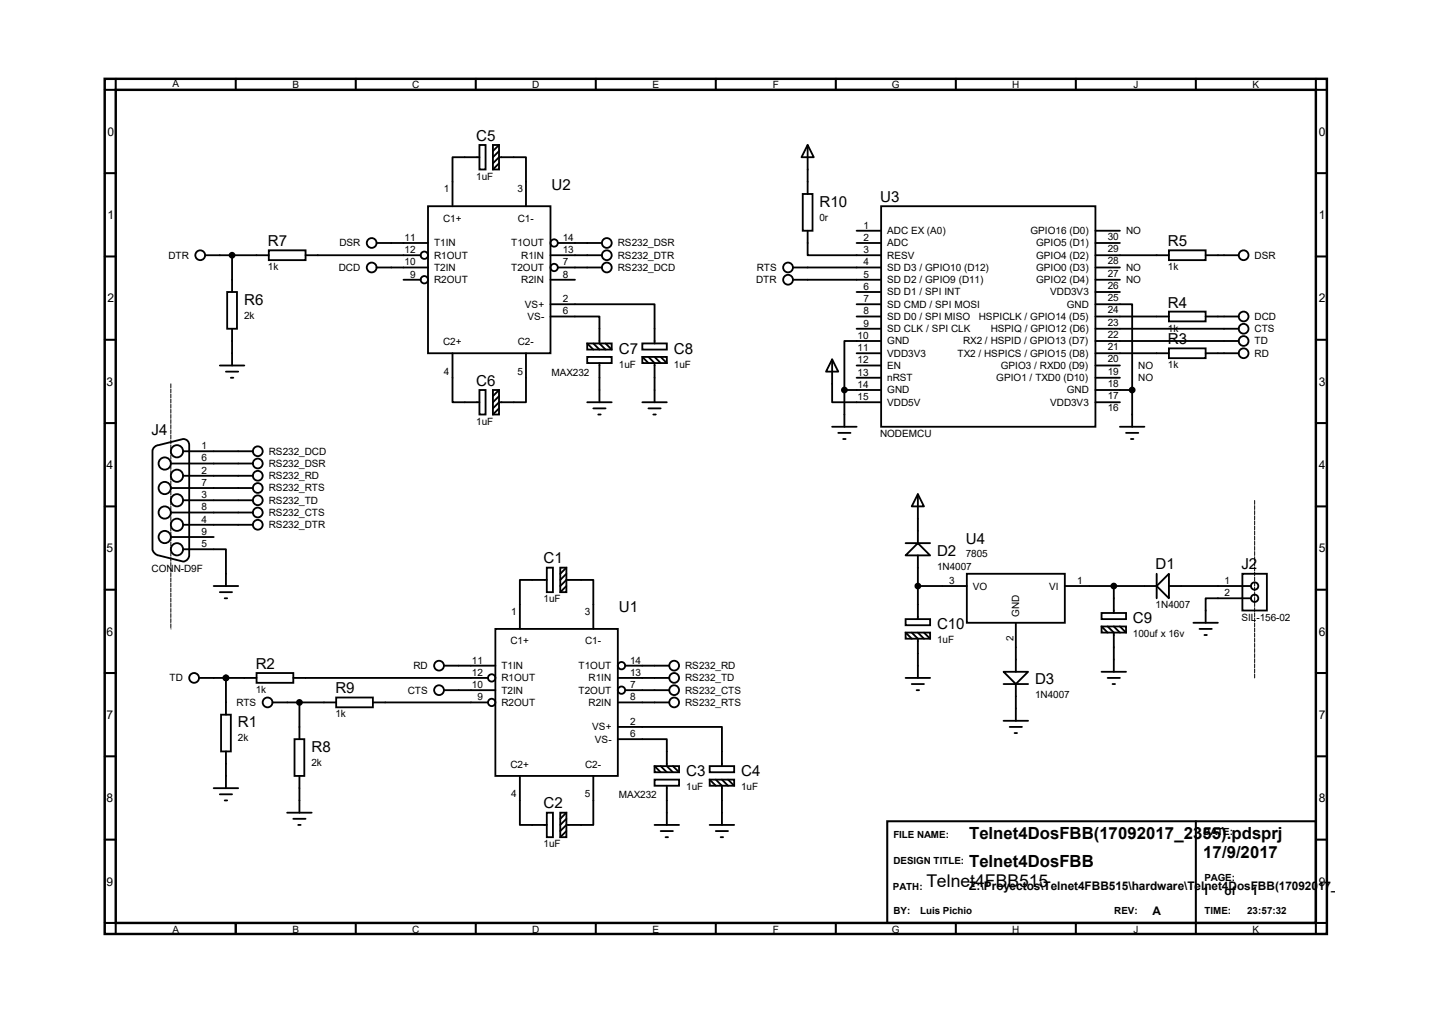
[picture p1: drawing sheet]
<svg xmlns="http://www.w3.org/2000/svg" width="297mm" height="210mm" viewBox="0 0 297 210" stroke-linecap="round" stroke-linejoin="round" font-family="sans-serif">
<path d="M21.7 16.3h253.5v177.3h-253.5zM24 18.6h248.9v172.7h-248.9z" fill="none" stroke="#000" stroke-width=".51"/>
<g fill="none" stroke="#000" stroke-width=".42">
<path d="M24 16.3v2.3h-2.3M48.9 16.3v2.3M73.8 16.3v2.3M98.7 16.3v2.3M123.6 16.3v2.3M148.5 16.3v2.3M173.4 16.3v2.3M198.2 16.3v2.3M223.1 16.3v2.3M248 16.3v2.3M272.9 16.3v2.3h2.3M21.7 35.9h2.3"/>
<path d="M272.9 35.9h2.3M21.7 53.2h2.3M272.9 53.2h2.3M21.7 70.4h2.3M272.9 70.4h2.3M21.7 87.7h2.3M272.9 87.7h2.3M21.7 105h2.3M272.9 105h2.3M21.7 122.3h2.3M21.7 139.5h2.3M272.9 122.3h2.3"/>
<path d="M272.9 139.5h2.3M21.7 156.8h2.3M272.9 156.8h2.3M21.7 174.1h2.3M184 170.3h88.9v21h-88.9zM248 170.3v23.3M272.9 174.1h2.3M21.7 191.3h2.3v2.3M48.9 191.3v2.3M73.8 191.3v2.3M98.7 191.3v2.3M123.6 191.3v2.3"/>
<path d="M148.5 191.3v2.3M173.4 191.3v2.3M198.2 191.3v2.3M223.1 191.3v2.3M275.2 191.3h-2.3v2.3"/>
</g>
<g fill="none" stroke="#000" stroke-width=".38">
<path d="M99.4 30.1h1.3v5h-1.3zM99.4 32.6h-5.5v10.2M102.2 30.1h1.3v5h-1.3zM102.2 33.9l1.3-1.3h5.6v10.2M103.5 30.1l-1.3 1.2M103.5 31.3l-1.3 1.3M103.5 33.9l-1.3 1.2M167.5 30.1l1.3 2.5h-2.6zM167.5 30.1v10.1M42.5 52.9h13.3M48.1 52.9v7.6M55.8 51.9h7.6v2h-7.6z"/>
<path d="M63.4 52.9h23.8M78.1 50.4h10.7M78.1 55.5h10.7M83.7 58h3.5M88.8 42.8h25.4v30.4h-25.4zM114.2 52.9h10.6M114.2 58h5.1M115.7 50.4h9.1M115.7 55.5h9.1M164.5 55.5h18.3M164.5 58h18.3M166.5 40.2h2v7.6h-2z"/>
<path d="M167.5 47.8v5.1h15.3M177.7 50.4h5.1M177.7 47.8h5.1M182.8 42.8h44.4v45.7h-44.4zM227.2 50.4h5.1M227.2 55.5h5.1M227.2 52.9h15.2M227.2 58h5.1M227.2 47.8h5.1M242.4 51.9h7.7v2h-7.7zM250.1 52.9h6.8M45.6 75.8h5.1"/>
<path d="M46.9 77h2.5M47.1 60.5h2v7.7h-2zM47.9 78.3h.5M48.1 68.2v7.6M93.9 73.2v10.2h5.5M109.1 73.2v10.2h-5.6l-1.3 1.3M114.2 65.6h10.1v5.6l1.3 1.3M114.2 63.1h21.6v8.1M121.8 74h5.1v1.3h-5.1zM121.8 71.2h5.1v1.3h-5.1zM121.8 71.2l1.3 1.3M123.1 71.2l1.2 1.3"/>
<path d="M124.3 75.3v8.1M125.6 71.2l1.3 1.3M133.2 71.2h5.1v1.3h-5.1zM133.2 74h5.1v1.3h-5.1zM133.2 74l1.3 1.3M134.5 74l1.3 1.3v8.1M135.8 74l1.2 1.3M137 74l1.3 1.3M172.6 74.5l1.3 2.5h-2.6zM172.6 74.5v8.9h10.2M177.7 73.2h5.1M177.7 65.6h5.1"/>
<path d="M177.7 68.2h5.1M177.7 63.1h5.1M177.7 75.8h5.1M177.7 78.3h5.1M177.7 60.5h5.1M182.8 70.7h-7.7v10.2M227.2 63.1h7.6v17.8M227.2 73.2h15.2M227.2 65.6h15.2M227.2 70.7h29.7M227.2 68.2h29.7M227.2 75.8h5.1"/>
<path d="M227.2 78.3h5.1M227.2 60.5h5.1M242.4 72.2h7.7v2.1h-7.7zM242.4 64.6h7.7v2h-7.7zM250.1 73.2h6.8M250.1 65.6h6.8M31.9 92.8l.7-.5 5.4-1.3a1.2 1.2 0 0 1 1.2 1.3v22.8a1.37 1.37 0 0 1-1.2 1.3l-5.1-1.3a1.61 1.61 0 0 1-1.3-1.2v-20.3zM35.4 96.1h17.1M38 93.6h14.5M38 98.6h14.5M99.4 80.9h1.3v5h-1.3zM102.2 80.9h1.3v5h-1.3z"/>
<path d="M103.5 80.9l-1.3 1.2M103.5 82.1l-1.3 1.3M103.5 84.7l-1.3 1.2M121.8 83.4h5.1M123.1 84.7h2.5M124.1 85.9h.5M133.2 83.4h5.1M134.5 84.7h2.5M135.5 85.9h.5M172.6 88.5h5.1M173.9 89.7h2.5M174.9 91h.5"/>
<path d="M175.1 80.9h7.7M175.1 80.9v7.6M227.2 80.9h7.6M227.2 83.4h5.1M232.3 88.5h5.1M233.6 89.7h2.5M234.6 91h.5M234.8 80.9v7.6M35.4 106.3h17.1M35.4 101.2h17.1M35.4 111.3h8.9M38 113.9h8.9v7.6"/>
<path d="M38 103.7h14.5M38 108.8h14.5M113.4 117.7h1.3v5.1h-1.3zM116.2 117.7h1.3v5.1h-1.3zM117.5 117.7l-1.3 1.3M117.5 119l-1.3 1.2M187.8 115.1l2.6-2.5 2.5 2.5zM187.8 112.6h5.1M190.4 102.4l1.2 2.6h-2.5zM190.4 102.4v10.2M190.4 115.1v13.3M200.5 119h20.4v10.1h-20.4z"/>
<path d="M239.9 119v5M257.7 119h5.1v7.6h-5.1zM44.3 121.5h5.1M45.6 122.8h2.5M46.6 124h.5M53.2 139.5h7.6v2.1h-7.6zM92.1 138h10.6M102.7 130.4h25.4v30.5h-25.4zM113.4 120.2h-5.6v10.2M116.2 121.5l1.3-1.3h5.6v10.2M117.5 121.5l-1.3 1.3M129.7 138h9.1"/>
<path d="M187.8 128.4h5.1v1.2h-5.1zM187.8 131.1h5.1v1.3h-5.1zM187.8 131.1l1.3 1.3M189.1 131.1l1.3 1.3v8.1M190.4 121.5h10.1M190.4 131.1l1.2 1.3M191.6 131.1l1.3 1.3M208.2 139.3h5l-2.5 2.5zM210.7 129.1v10.2M220.9 121.5h19M228.5 127.1h5.1v1.3h-5.1zM228.5 129.9h5.1v1.2h-5.1z"/>
<path d="M228.5 129.9l1.2 1.2M228.5 139.3h5.1M229.7 129.9l1.3 1.2v8.2M231 121.5v5.6M231 129.9l1.3 1.2M232.3 129.9l1.3 1.2M239.9 121.5l2.5-2.5v5zM242.4 121.5h17.1M247.5 129.1h5.1M248.8 130.4h2.5M249.8 131.7h.5M259.5 124h-9.4v5.1"/>
<path d="M41.3 140.5h11.9M45.8 148.2h2.1v7.6h-2.1zM46.9 140.5v7.7M46.9 155.8v7.6M56.5 145.6h13.2M60.8 140.5h40.4M61.1 153.2h2v7.7h-2zM62.1 145.6v7.6M69.7 144.6h7.6v2h-7.6zM77.3 145.6h23.9M92.1 143.1h10.6M128.1 153.2h10.2v5.6l1.3 1.3"/>
<path d="M128.1 150.7h21.6v8.1M128.1 140.5h10.7M128.1 145.6h10.7M129.7 143.1h9.1M135.8 158.8h5v1.3h-5zM135.8 158.8l1.2 1.3M137 158.8l1.3 1.3M139.6 158.8l1.2 1.3M147.2 158.8h5.1v1.3h-5.1zM187.8 140.5h5.1M189.1 141.8h2.5M190.1 143.1h.5"/>
<path d="M208.2 141.8h5M208.2 149.4h5M209.4 150.7h2.6M210.4 152h.5M210.7 141.8v7.6M229.7 140.5h2.6M230.8 141.8h.5M44.3 163.4h5.1M45.6 164.7h2.5M46.6 165.9h.5M59.6 168.5h5M60.8 169.8h2.6"/>
<path d="M61.8 171h.6M62.1 160.9v7.6M107.8 160.9v10.1h5.6M113.4 168.5h1.3v5.1h-1.3zM116.2 168.5h1.3v5.1h-1.3zM117.5 168.5l-1.3 1.3M117.5 169.8l-1.3 1.2M117.5 172.3l-1.3 1.3M123.1 160.9v10.1h-5.6l-1.3 1.3M135.8 161.6h5v1.3h-5zM135.8 171h5M137 172.3h2.6"/>
<path d="M138 173.6h.6M138.3 162.9v8.1M147.2 161.6h5.1v1.3h-5.1zM147.2 171h5.1M147.2 161.6l1.3 1.3M148.5 161.6l1.2 1.3v8.1M148.5 172.3h2.5M149.5 173.6h.5M149.7 161.6l1.3 1.3M151 161.6l1.3 1.3"/>
<circle cx="41.5" cy="52.9" r="1.02"/>
<circle cx="77.1" cy="50.4" r="1.02"/>
<circle cx="77.1" cy="55.5" r="1.02"/>
<circle cx="88" cy="58" r=".76"/>
<circle cx="88" cy="52.9" r=".76"/>
<circle cx="114.9" cy="55.5" r=".76"/>
<circle cx="114.9" cy="50.4" r=".76"/>
<circle cx="125.9" cy="50.4" r="1.02"/>
<circle cx="125.9" cy="55.5" r="1.02"/>
<circle cx="125.9" cy="52.9" r="1.02"/>
<circle cx="163.4" cy="58" r="1.02"/>
<circle cx="163.4" cy="55.5" r="1.02"/>
<circle cx="257.9" cy="52.9" r="1.02"/>
<circle cx="257.9" cy="73.2" r="1.02"/>
<circle cx="257.9" cy="68.2" r="1.02"/>
<circle cx="257.9" cy="65.6" r="1.02"/>
<circle cx="257.9" cy="70.7" r="1.02"/>
<circle cx="34.2" cy="96.1" r="1.27"/>
<circle cx="36.7" cy="98.6" r="1.27"/>
<circle cx="36.7" cy="93.6" r="1.27"/>
<circle cx="53.5" cy="98.6" r="1.02"/>
<circle cx="53.5" cy="96.1" r="1.02"/>
<circle cx="53.5" cy="93.6" r="1.02"/>
<circle cx="34.2" cy="111.3" r="1.27"/>
<circle cx="34.2" cy="106.3" r="1.27"/>
<circle cx="34.2" cy="101.2" r="1.27"/>
<circle cx="36.7" cy="113.9" r="1.27"/>
<circle cx="36.7" cy="108.8" r="1.27"/>
<circle cx="36.7" cy="103.7" r="1.27"/>
<circle cx="53.5" cy="103.7" r="1.02"/>
<circle cx="53.5" cy="101.2" r="1.02"/>
<circle cx="53.5" cy="108.8" r="1.02"/>
<circle cx="53.5" cy="106.3" r="1.02"/>
<circle cx="91.1" cy="138" r="1.02"/>
<circle cx="128.9" cy="138" r=".76"/>
<circle cx="139.8" cy="138" r="1.02"/>
<circle cx="260.2" cy="124" r=".76"/>
<circle cx="260.2" cy="121.5" r=".76"/>
<circle cx="40.3" cy="140.5" r="1.02"/>
<circle cx="55.5" cy="145.6" r="1.02"/>
<circle cx="91.1" cy="143.1" r="1.02"/>
<circle cx="102" cy="140.5" r=".76"/>
<circle cx="102" cy="145.6" r=".76"/>
<circle cx="128.9" cy="143.1" r=".76"/>
<circle cx="139.8" cy="143.1" r="1.02"/>
<circle cx="139.8" cy="145.6" r="1.02"/>
<circle cx="139.8" cy="140.5" r="1.02"/>
</g>
<circle cx="46.9" cy="140.5" r=".19" fill="#000"/>
<g fill="#000" stroke="#000" stroke-width=".38">
<circle cx="48.1" cy="52.9" r=".51"/>
<circle cx="175.1" cy="80.9" r=".51"/>
<circle cx="234.8" cy="80.9" r=".51"/>
<circle cx="190.4" cy="121.5" r=".51"/>
<circle cx="231" cy="121.5" r=".51"/>
<circle cx="46.9" cy="140.5" r=".51"/>
<circle cx="62.1" cy="145.6" r=".51"/>
</g>
<path d="M35.4 79.6l.1 50.8M260.2 140.5l.1-36.8" fill="none" stroke="#000" stroke-width=".21" stroke-dasharray=".8 .3"/>
<text font-size="3.6" x="192.2" y="183.9">Telnet4FBB515</text>
<g font-size="3.5">
<text x="201" y="173.9">Telnet4DosFBB(17092017_2355).pdsprj</text>
<text x="201" y="179.7">Telnet4DosFBB</text>
<text x="249.6" y="178">17/9/2017</text>
</g>
<g font-size="3.1">
<text x="98.8" y="29.2">C5</text>
<text x="114.4" y="39.4">U2</text>
<text x="182.5" y="41.9">U3</text>
<text x="170" y="42.9">R10</text>
<text x="55.6" y="51.1">R7</text>
<text x="242.2" y="51.1">R5</text>
<text x="50.6" y="63.2">R6</text>
<text x="242.2" y="63.8">R4</text>
<text x="242.2" y="71.4">R3</text>
<text x="128.4" y="73.4">C7</text>
<text x="139.8" y="73.4">C8</text>
<text x="98.8" y="80">C6</text>
<text x="31.5" y="90.2">J4</text>
<text x="200.3" y="112.7">U4</text>
<text x="112.7" y="116.8">C1</text>
<text x="194.4" y="115.2">D2</text>
<text x="239.7" y="118.1">D1</text>
<text x="257.5" y="118.1">J2</text>
<text x="128.4" y="127">U1</text>
<text x="194.4" y="130.5">C10</text>
<text x="235" y="129.2">C9</text>
<text x="53" y="138.6">R2</text>
<text x="69.6" y="143.7">R9</text>
<text x="214.7" y="141.9">D3</text>
<text x="49.4" y="150.8">R1</text>
<text x="64.6" y="155.9">R8</text>
<text x="142.3" y="161">C3</text>
<text x="153.7" y="161">C4</text>
<text x="112.7" y="167.6">C2</text>
</g>
<g font-size="2.5">
<text x="22.3" y="28.2">0</text>
<text x="273.5" y="28.2">0</text>
<text x="22.3" y="45.4">1</text>
<text x="273.5" y="45.4">1</text>
<text x="22.3" y="62.7">2</text>
<text x="273.5" y="62.7">2</text>
<text x="22.1" y="80">3</text>
<text x="273.5" y="80">3</text>
<text x="22.1" y="97.2">4</text>
<text x="273.5" y="97.2">4</text>
<text x="22.1" y="114.5">5</text>
<text x="273.5" y="114.5">5</text>
<text x="22.1" y="131.8">6</text>
<text x="273.5" y="131.8">6</text>
<text x="22.1" y="149.1">7</text>
<text x="273.5" y="149.1">7</text>
<text x="22.1" y="166.3">8</text>
<text x="273.5" y="166.3">8</text>
<text x="22.1" y="183.6">9</text>
<text x="201" y="184.6">Z:\Proyectos\Telnet4FBB515\hardware\Telnet4DosFBB(17092017_2355).pdsprj</text>
<text x="249.4" y="185.6">1</text>
<text x="254" y="185.6">of</text>
<text x="259.5" y="185.6">1</text>
<text x="273.5" y="183.6">9</text>
<text x="239" y="189.7">A</text>
</g>
<g font-size="2.1">
<text x="35.8" y="18.1">A</text>
<text x="60.7" y="18.3">B</text>
<text x="85.5" y="18.3">C</text>
<text x="110.4" y="18.3">D</text>
<text x="135.3" y="18.3">E</text>
<text x="160.3" y="18.3">F</text>
<text x="185" y="18.3">G</text>
<text x="209.9" y="18.3">H</text>
<text x="235.1" y="18.3">J</text>
<text x="259.8" y="18.3">K</text>
<text x="92.1" y="39.8">1</text>
<text x="98.8" y="37.3">1uF</text>
<text x="107.3" y="39.8">3</text>
<text x="91.9" y="45.9">C1+</text>
<text x="107.4" y="45.9">C1-</text>
<text x="170" y="45.8">0r</text>
<text x="179.1" y="47.4">1</text>
<text x="34.9" y="53.6">DTR</text>
<text x="70.4" y="51.1">DSR</text>
<text x="83.9" y="50">11</text>
<text x="83.9" y="52.5">12</text>
<text x="90" y="51.1">T1IN</text>
<text x="90" y="53.6">R1OUT</text>
<text x="106" y="51.1">T1OUT</text>
<text x="108.1" y="53.6">R1IN</text>
<text x="116.7" y="50">14</text>
<text x="116.7" y="52.5">13</text>
<text x="128.1" y="51.1">RS232_DSR</text>
<text x="128.1" y="53.6">RS232_DTR</text>
<text x="179.1" y="50">2</text>
<text x="179.1" y="52.5">3</text>
<text x="184" y="48.6">ADC EX (A0)</text>
<text x="184" y="51.1">ADC</text>
<text x="184" y="53.6">RESV</text>
<text x="213.7" y="48.6">GPIO16 (D0)</text>
<text x="214.9" y="51.1">GPIO5 (D1)</text>
<text x="214.9" y="53.6">GPIO4 (D2)</text>
<text x="229.7" y="49.7">30</text>
<text x="229.7" y="52.3">29</text>
<text x="233.6" y="48.5">NO</text>
<text x="260.2" y="53.6">DSR</text>
<text x="55.6" y="56">1k</text>
<text x="70.3" y="56.2">DCD</text>
<text x="83.9" y="55">10</text>
<text x="85.1" y="57.6">9</text>
<text x="90" y="56.2">T2IN</text>
<text x="90" y="58.7">R2OUT</text>
<text x="106" y="56.2">T2OUT</text>
<text x="108.1" y="58.7">R2IN</text>
<text x="116.7" y="55">7</text>
<text x="116.7" y="57.6">8</text>
<text x="128.1" y="56.2">RS232_DCD</text>
<text x="156.8" y="58.7">DTR</text>
<text x="157" y="56.2">RTS</text>
<text x="179.1" y="55">4</text>
<text x="179.1" y="57.6">5</text>
<text x="184" y="56.2">SD D3 / GPIO10 (D12)</text>
<text x="184" y="58.7">SD D2 / GPIO9 (D11)</text>
<text x="214.9" y="56.2">GPIO0 (D3)</text>
<text x="214.9" y="58.7">GPIO2 (D4)</text>
<text x="229.7" y="54.8">28</text>
<text x="229.7" y="57.4">27</text>
<text x="229.7" y="59.9">26</text>
<text x="233.6" y="56.1">NO</text>
<text x="233.6" y="58.6">NO</text>
<text x="242.2" y="56">1k</text>
<text x="108.9" y="63.8">VS+</text>
<text x="116.7" y="62.7">2</text>
<text x="116.7" y="65.2">6</text>
<text x="179.1" y="60.1">6</text>
<text x="179.1" y="62.7">7</text>
<text x="179.1" y="65.2">8</text>
<text x="184" y="61.3">SD D1 / SPI INT</text>
<text x="184" y="63.8">SD CMD / SPI MOSI</text>
<text x="217.8" y="61.3">VDD3V3</text>
<text x="221.3" y="63.8">GND</text>
<text x="229.7" y="62.4">25</text>
<text x="229.7" y="65">24</text>
<text x="50.6" y="66.1">2k</text>
<text x="91.9" y="71.5">C2+</text>
<text x="107.4" y="71.5">C2-</text>
<text x="109.4" y="66.3">VS-</text>
<text x="177.9" y="70.3">10</text>
<text x="179.1" y="67.7">9</text>
<text x="184" y="66.3">SD D0 / SPI MISO</text>
<text x="184" y="68.9">SD CLK / SPI CLK</text>
<text x="184" y="71.4">GND</text>
<text x="199.8" y="71.4">RX2 / HSPID / GPIO13 (D7)</text>
<text x="203" y="66.3">HSPICLK / GPIO14 (D5)</text>
<text x="205.5" y="68.9">HSPIQ / GPIO12 (D6)</text>
<text x="229.7" y="67.5">23</text>
<text x="229.7" y="70.1">22</text>
<text x="242.2" y="68.7">1k</text>
<text x="260.2" y="71.4">TD</text>
<text x="260.2" y="66.3">DCD</text>
<text x="260.2" y="68.9">CTS</text>
<text x="92.1" y="77.7">4</text>
<text x="107.3" y="77.7">5</text>
<text x="114.4" y="77.9">MAX232</text>
<text x="128.4" y="76.2">1uF</text>
<text x="139.8" y="76.2">1uF</text>
<text x="177.9" y="72.8">11</text>
<text x="177.9" y="75.4">12</text>
<text x="177.9" y="77.9">13</text>
<text x="184" y="74">VDD3V3</text>
<text x="184" y="76.5">EN</text>
<text x="198.6" y="74">TX2 / HSPICS / GPIO15 (D8)</text>
<text x="207.6" y="76.5">GPIO3 / RXD0 (D9)</text>
<text x="229.7" y="72.6">21</text>
<text x="229.7" y="75.1">20</text>
<text x="229.7" y="77.7">19</text>
<text x="236.1" y="76.4">NO</text>
<text x="242.2" y="76.4">1k</text>
<text x="260.2" y="74">RD</text>
<text x="177.9" y="80.4">14</text>
<text x="177.9" y="83">15</text>
<text x="184" y="79">nRST</text>
<text x="184" y="81.6">GND</text>
<text x="206.6" y="79">GPIO1 / TXD0 (D10)</text>
<text x="221.3" y="81.6">GND</text>
<text x="229.7" y="80.2">18</text>
<text x="229.7" y="82.8">17</text>
<text x="236.1" y="79">NO</text>
<text x="98.8" y="88.1">1uF</text>
<text x="184" y="84.1">VDD5V</text>
<text x="217.8" y="84.1">VDD3V3</text>
<text x="229.7" y="85.3">16</text>
<text x="41.8" y="93.1">1</text>
<text x="41.8" y="95.7">6</text>
<text x="55.8" y="94.3">RS232_DCD</text>
<text x="182.5" y="90.6">NODEMCU</text>
<text x="41.8" y="98.2">2</text>
<text x="41.8" y="100.8">7</text>
<text x="55.8" y="99.4">RS232_RD</text>
<text x="55.8" y="96.8">RS232_DSR</text>
<text x="55.8" y="101.9">RS232_RTS</text>
<text x="41.8" y="103.3">3</text>
<text x="41.8" y="105.8">8</text>
<text x="55.8" y="104.4">RS232_TD</text>
<text x="55.8" y="107">RS232_CTS</text>
<text x="41.8" y="108.4">4</text>
<text x="41.8" y="110.9">9</text>
<text x="41.8" y="113.5">5</text>
<text x="55.8" y="109.5">RS232_DTR</text>
<text x="31.5" y="118.5">CONN-D9F</text>
<text x="194.4" y="118.1">1N4007</text>
<text x="200.3" y="115.6">7805</text>
<text x="112.7" y="124.8">1uF</text>
<text x="196.8" y="121.1">3</text>
<text x="201.8" y="122.2">VO</text>
<text x="217.6" y="122.2">VI</text>
<text x="223.4" y="121.1">1</text>
<text x="254" y="121.1">1</text>
<text x="254" y="123.6">2</text>
<text x="106" y="127.4">1</text>
<text x="121.3" y="127.4">3</text>
<text x="211.4" y="127.8" transform="rotate(-90 211.4 127.8)">GND</text>
<text x="239.7" y="126.1">1N4007</text>
<text x="257.5" y="128.7">SIL-156-02</text>
<text x="97.9" y="137.6">11</text>
<text x="105.9" y="133.6">C1+</text>
<text x="121.4" y="133.6">C1-</text>
<text x="130.7" y="137.6">14</text>
<text x="194.4" y="133.3">1uF</text>
<text x="210.2" y="132.8" transform="rotate(-90 210.2 132.8)">2</text>
<text x="235" y="132.1">100uf x 16v</text>
<text x="35.2" y="141.3">TD</text>
<text x="53" y="143.6">1k</text>
<text x="84.6" y="143.8">CTS</text>
<text x="85.8" y="138.7">RD</text>
<text x="97.9" y="140.1">12</text>
<text x="97.9" y="142.7">10</text>
<text x="104" y="138.7">T1IN</text>
<text x="104" y="141.3">R1OUT</text>
<text x="104" y="143.8">T2IN</text>
<text x="120" y="138.7">T1OUT</text>
<text x="120" y="143.8">T2OUT</text>
<text x="122.1" y="141.3">R1IN</text>
<text x="130.7" y="140.1">13</text>
<text x="130.7" y="142.7">7</text>
<text x="142.1" y="138.7">RS232_RD</text>
<text x="142.1" y="141.3">RS232_TD</text>
<text x="142.1" y="143.8">RS232_CTS</text>
<text x="49" y="146.3">RTS</text>
<text x="69.6" y="148.7">1k</text>
<text x="99.1" y="145.2">9</text>
<text x="104" y="146.3">R2OUT</text>
<text x="122.1" y="146.3">R2IN</text>
<text x="130.7" y="145.2">8</text>
<text x="142.1" y="146.3">RS232_RTS</text>
<text x="214.7" y="144.8">1N4007</text>
<text x="49.4" y="153.7">2k</text>
<text x="122.9" y="151.4">VS+</text>
<text x="123.4" y="154">VS-</text>
<text x="130.7" y="150.3">2</text>
<text x="130.7" y="152.8">6</text>
<text x="64.6" y="158.7">2k</text>
<text x="105.9" y="159.2">C2+</text>
<text x="121.4" y="159.2">C2-</text>
<text x="106" y="165.3">4</text>
<text x="121.3" y="165.3">5</text>
<text x="128.4" y="165.5">MAX232</text>
<text x="142.3" y="163.8">1uF</text>
<text x="153.7" y="163.8">1uF</text>
<text x="112.7" y="175.6">1uF</text>
<text x="35.8" y="193.3">A</text>
<text x="60.7" y="193.3">B</text>
<text x="85.5" y="193.3">C</text>
<text x="110.4" y="193.3">D</text>
<text x="135.3" y="193.3">E</text>
<text x="160.3" y="193.3">F</text>
<text x="185" y="193.3">G</text>
<text x="209.9" y="193.3">H</text>
<text x="235.1" y="193.3">J</text>
<text x="259.8" y="193.3">K</text>
</g>
<g font-size="2">
<text x="185.3" y="173.7">FILE NAME:</text>
<text x="249.6" y="173.2">DATE:</text>
<text x="185.3" y="179.2">DESIGN TITLE:</text>
<text x="185.2" y="184.5">PATH:</text>
<text x="249.8" y="182.6">PAGE:</text>
<text x="185.3" y="189.4">BY:</text>
<text x="190.9" y="189.4">Luis Pichio</text>
<text x="231.1" y="189.6">REV:</text>
<text x="249.8" y="189.6">TIME:</text>
<text x="258.6" y="189.6">23:57:32</text>
</g>
</svg>
